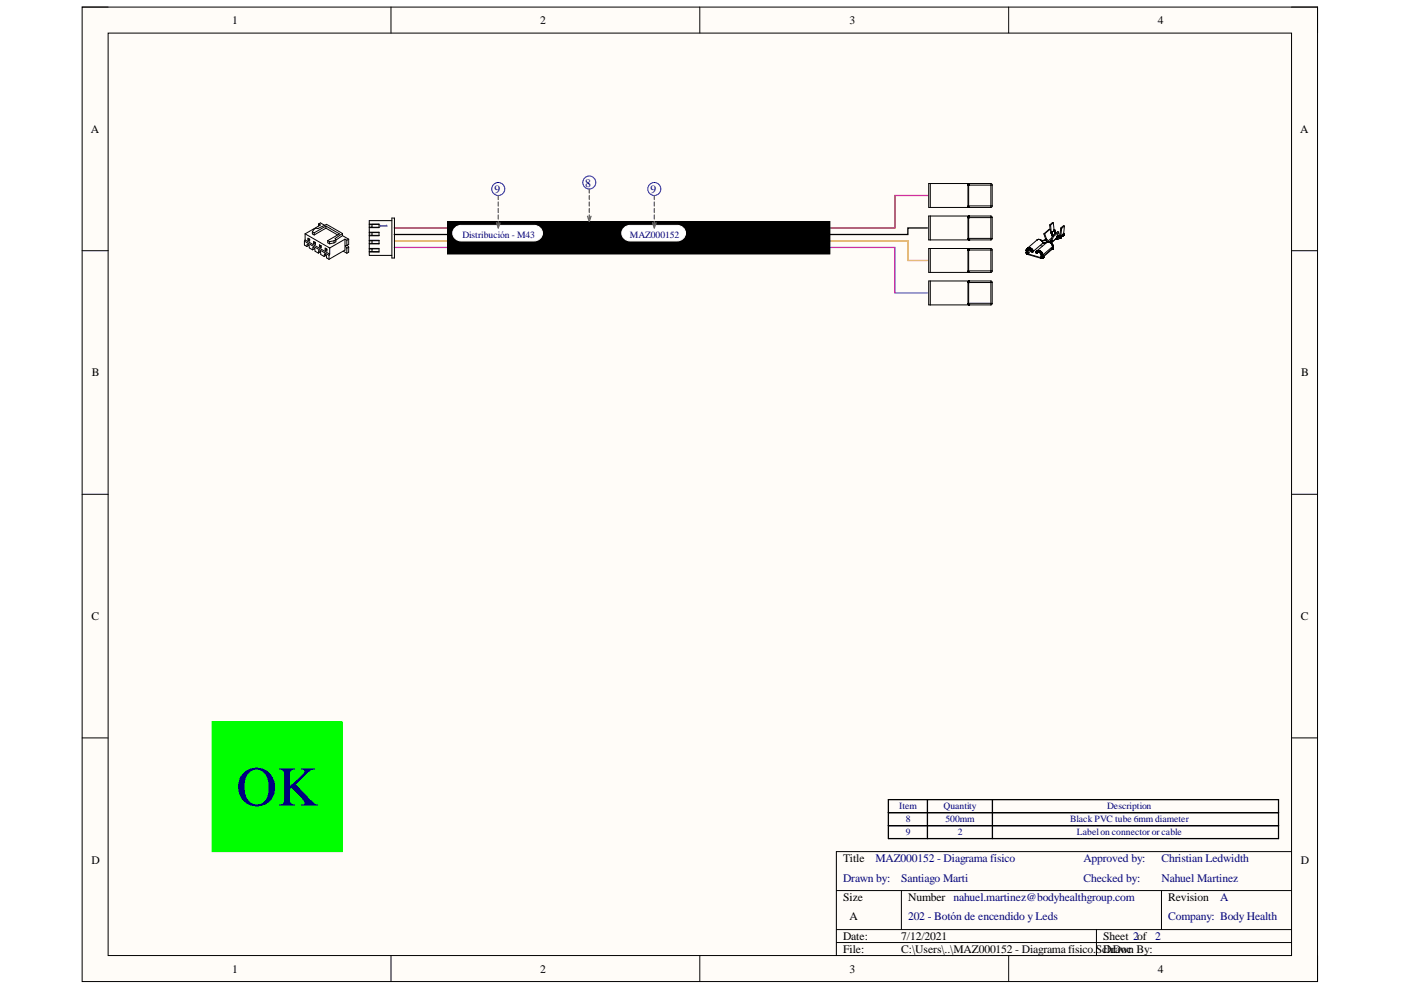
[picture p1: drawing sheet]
<svg xmlns="http://www.w3.org/2000/svg" width="297mm" height="210mm" viewBox="0 0 297 210" stroke-linecap="round" stroke-linejoin="round" font-family="sans-serif">
<path d="M17.4 1.5h261.9v206.6h-261.9z" fill-rule="evenodd" fill="#fffcf8"/>
<path d="M17.4 1.5h261.9v206.6h-261.9z" fill="none" stroke="#000" stroke-width=".21"/>
<path d="M22.9 7h250.9v195.6h-250.9z" fill-rule="evenodd" fill="#fffcf8"/>
<g fill="none" stroke="#000" stroke-width=".21">
<path d="M17.4 1.5h5.5M22.9 7h250.9v195.6h-250.9zM82.9 1.5v5.5M148.4 1.5v5.5M213.9 1.5v5.5M273.8 1.5h5.5v5.5M17.4 53.2h5.5M64.5 51.1l5.3 3M64.5 51.1v.9l.6 .3M64.7 49.6l5.2 3M64.7 49.6v1.3M64.7 50.9l5.2 3"/>
<path d="M64.7 50.9l-.2 .2M65.1 52.3v-.6l.4 .3 .1 .6 .7 .4M65.3 50.5l.4 .2v.4l-.4-.2zM65.5 52l-.4 .3M65.6 50.8l-.3 .1M65.6 50.8h.1M65.6 50.7v.1M66.2 49.1v.5l.4 .2M66.2 49.1l.4 .3M66.2 49.1l.4-.5 .4-.2 .4 .1 1.8-.9 3.4 1.9M66.5 51.2l.4 .2v.4l-.4-.2zM66.6 49.4v.4"/>
<path d="M66.7 52.7l.1 .6 .7 .4M66.7 52.7l-.3-.2-.1 .5M66.7 52.7l-.4 .3M66.8 51.5h.1M66.8 51.5l-.3 .1M66.8 51.4v.1M67.5 47.5l.4 .2-3.2 1.9M67.5 47.5l.4-.2 .9 .5M67.5 47.5v.4M67.7 51.9l.4 .2v.4l-.4-.2zM67.9 53.4l.1 .6 .7 .4M67.9 53.4l-.3-.2-.1 .5"/>
<path d="M67.9 53.4l-.4 .3M68 52.2h.1M68 52.2l-.3 .1M68 52.1v.1M68.7 54.4l.1-.5 .4 .2v.6l.6 .3M68.9 52.6l.4 .2v.4l-.4-.2zM69.1 48.4l2.5 1.4M69.1 48.4l-2.5 1.4M69.1 47.9l2.9 1.7-2.5 1.4M69.1 47.9l-2.5 1.5M69.1 47.9v.5M69.2 54.1l-.5 .3"/>
<path d="M69.2 52.9l-.3 .1M69.2 52.9h.1M69.2 52.8v.1M69.5 51v.5l.4 .2M69.5 51l.4 .2M69.8 54.1v.9M69.9 51.2v.5M69.9 53.9l-.1 .2M69.9 52.6v1.3M70.8 51.5l-.9 .2M70.8 51.1l-.9 .1M70.8 51.1v.4"/>
<path d="M71.2 50.8v.5l-.4 .2M71.2 50.8l-.4 .3M72.6 50l1.3 .7M72.6 50l-1.4 .9M72.6 49.5l-1.5 1.1 .1 .2M72.6 49.5v.5M72.8 53.2l.7 .5M73.1 50.7l.4 .2M73.1 50.7l-3.2 1.9M73.1 50.7v2.3l-3.3 2M73.5 50.9v1.1M73.5 52.6v1.1"/>
<path d="M73.5 52l-.3 .1 .3 .5M73.6 52l.3 .4M73.9 50.7l-.4 .2M73.9 50.7v1.1l-.4 .2M73.9 52.4v1.1l-.4 .2M73.9 52.4l-.4 .2M78.3 49.2h2.1v.8h-2.1M78.3 47.5h2.1v.8h-2.1M78.3 51h2.1v.7h-2.1M78.3 52.7h2.1v.7h-2.1M78.3 48.1h.6M78.3 47.6h.6"/>
<path d="M78.3 52.8h.6M78.3 51.1h.6M78.3 51.6h.6M78.3 53.3h2.1M78.3 49.9h.6M78.3 49.3h.6M80.4 47.6h-1.5v.6h1.5M80.4 49.3h-1.5v.6h1.5M80.4 51h-1.5v.6h1.5M80.4 52.8h-1.5v.5M83.1 46.2h.5v8.5h-.5zM83.1 46.8h-4.8v7.4h4.8"/>
<path d="M94.9 47h81.1v6.9h-81.1zM273.8 53.2h5.5M17.4 104.8h5.5M273.8 104.8h5.5M17.4 156.5h5.5M273.8 156.5h5.5M177.3 188.8h96.5M177.3 197.1h96.5M177.3 199.8h96.5M191.1 188.8v8.3M232.5 197.1v5.5M246.3 188.8v8.3"/>
<path d="M273.8 180.6h-96.5v22M82.9 202.6v5.5M148.4 202.6v5.5M213.9 202.6v5.5M279.3 202.6v5.5"/>
</g>
<path d="M196.6 41.4h-6.9v6.9h-106.1" fill="none" stroke="#f00" stroke-width=".27"/>
<path d="M196.6 48.3h-4.1v1.4h-108.9M188.4 169.5h82.7v8.3h-82.7zM188.4 172.3h82.7M188.4 175.1h82.7M196.6 169.5v8.3M210.4 169.5v8.3" fill="none" stroke="#000" stroke-width=".27"/>
<path d="M83.6 51.1h108.9v4.1h4.1" fill="none" stroke="#f90" stroke-width=".27"/>
<path d="M83.6 52.5h106.1v9.6h6.9" fill="none" stroke="#90f" stroke-width=".27"/>
<path d="M94.9 47h81.1v6.9h-81.1z" fill-rule="evenodd" fill="#000"/>
<path d="M132.4 48.3l.8-.5h.4h9.9a1.66 1.66 0 0 1 1.8 1.6 1.66 1.66 0 0 1-1.8 1.7h-9.9a1.64 1.64 0 0 1-1.6-1 1.64 1.64 0 0 1 .4-1.8z" fill="#fff"/>
<path d="M132.4 48.3l.8-.5h.4h9.9a1.66 1.66 0 0 1 1.8 1.6 1.66 1.66 0 0 1-1.8 1.7h-9.9a1.64 1.64 0 0 1-1.6-1 1.64 1.64 0 0 1 .4-1.8z" fill="none" stroke="#fff" stroke-width=".21"/>
<path d="M96.5 48.3l.8-.5h.5h15.4a1.66 1.66 0 0 1 1.8 1.6 1.66 1.66 0 0 1-1.8 1.7h-15.4a1.64 1.64 0 0 1-1.6-1 1.64 1.64 0 0 1 .3-1.8z" fill="#fff"/>
<path d="M96.5 48.3l.8-.5h.5h15.4a1.66 1.66 0 0 1 1.8 1.6 1.66 1.66 0 0 1-1.8 1.7h-15.4a1.64 1.64 0 0 1-1.6-1 1.64 1.64 0 0 1 .3-1.8z" fill="none" stroke="#fff" stroke-width=".21"/>
<g fill="none" stroke="#00f" stroke-width=".21">
<circle cx="124.9" cy="38.7" r="1.38"/>
<circle cx="105.6" cy="40.1" r="1.38"/>
<circle cx="138.7" cy="40.1" r="1.38"/>
</g>
<g fill="none" stroke="#646464" stroke-width=".27">
<path d="M105.3 47.2l.3 1.1 .4-1.1M105.6 41.4v.9M105.6 42.8v.9M105.6 44.2v.9M105.6 45.6v.8M105.6 47v.8M124.6 45.9l.3 1.1 .4-1.1M124.9 40.1v.8M124.9 41.4v.9M124.9 42.8v.9M124.9 44.2v.9M124.9 45.6v.8"/>
<path d="M138.4 47.2l.3 1.1 .4-1.1M138.7 41.4v.9M138.7 42.8v.9M138.7 44.2v.9M138.7 45.6v.8M138.7 47v.8"/>
</g>
<path d="M45 153h27.6v27.6h-27.6z" fill-rule="evenodd" fill="#0f0"/>
<path d="M45 153h27.6v27.6h-27.6z" fill="none" stroke="#0f0" stroke-width=".21"/>
<g fill="none" stroke="#000" stroke-width=".21">
<path d="M197.2 38.9v5.1M205.2 39.3h.1M205.2 39.2h.1M205.2 39.2h.2M205.2 39.3h5.2M205.2 39.1h.1M205.3 39.1h.1M205.3 39.1v4.7l.1-.1M205.3 39.3h.1M205.3 39h.1M205.4 39.1v4.9M205.4 39v.1"/>
<path d="M205.4 38.9l-.1 .1M205.4 39l-.1 .1M205.4 38.9v.1M205.5 38.9l-.1 .2M210.1 38.9l.3 .3v4.5l-.3 .3M210.1 38.9h-13.2v5.1h13.2M210.1 38.9v5.1M197.2 45.8v5.1M197.2 52.7v5.1M197.2 59.6v5M205.2 46.1h.1M205.2 46.1h.2"/>
<path d="M205.2 53h.1M205.2 53h.2M205.2 59.9h.1M205.2 59.9h.2M205.2 43.7h5.2M205.2 53h5.2M205.2 50.5h5.2M205.2 46.1h5.2M205.2 57.4h5.2M205.2 59.9h5.2M205.2 46h.1M205.2 52.9h.1"/>
<path d="M205.2 59.8h.1M205.2 43.8l.2 .1M205.3 52.9h.1M205.3 59.8h.1M205.3 52.9h-.1M205.3 59.8h-.1M205.3 46h.1M205.3 45.9v4.8M205.3 52.8v4.8l.1 .1M205.3 59.7v4.8M205.3 46.1h.1M205.3 53h.1"/>
<path d="M205.3 59.9h.1M205.3 43.9h.1M205.3 45.9h.1M205.3 50.8h.1M205.3 52.8h.1M205.3 57.7h.1M205.3 59.7h.1M205.3 45.9v.1M205.3 52.7v.1M205.3 59.6h.1M205.3 59.6v.1M205.4 43.9v.1"/>
<path d="M205.4 50.8h.1M205.4 57.7h.1M205.4 50.6h-.2l.3 .3M205.4 57.4l-.1 .2M205.4 44h.1M205.4 50.8l.1 .1M205.4 46v4.8M205.4 52.9v4.8M205.4 43.8l.1 .2M205.4 57.6v.1M205.4 52.7h.1M205.4 50.7l.1 .2"/>
<path d="M205.4 45.8h.1M205.4 59.6h.1M205.4 43.9h.1M205.4 52.8v.1M205.4 59.7h.1M205.4 57.7l.1 .1M205.4 50.9h.1M205.4 59.6v4.8l.1 .2M205.4 45.9v.1M205.4 52.8h.1M205.4 45.9h.1M205.4 52.7l-.1 .1"/>
<path d="M205.5 45.8l-.2 .1M205.5 44h.1M205.5 50.9h.1M205.5 52.7l-.1 .1M205.5 45.8h.1M205.5 52.7h.1M205.5 52.7h-.1M205.5 59.6h-.1M205.5 45.8h-.1M210.1 45.8l.3 .3v4.5l-.3 .3M210.1 52.7l.3 .3v4.5l-.3 .3M210.1 59.6l.3 .3v4.5l-.3 .2"/>
<path d="M210.1 45.8h-13.2v5.1h13.2M210.1 52.7h-13.2v5.1h13.2M210.1 59.6h-13.2v5h13.2M210.1 45.8v5.1M210.1 52.7v5.1M210.1 59.6v5M217.6 53.5h.1M217.6 53.6h.1M217.6 53.2v.5M217.6 53.1h.1M217.6 53.7h.1M217.6 53h.1"/>
<path d="M217.6 53v.1M217.6 53.7l.1 .1M217.6 52.9h.1M217.7 52.9h.1M217.7 52.9l-.1 .1M217.7 53.8h.1M217.7 53.8v.1M217.7 52.9h-.1M217.7 53.5h.1M217.7 53.6h.1M217.7 53.1h.1M217.7 52.8l-.1 .2"/>
<path d="M217.7 53.7h.1M217.7 52.8h.1M217.7 52.8v.1M217.7 53.1v.1M217.7 53.9h.1M217.7 53h.1M217.7 53.7l.1 .1M217.8 52.7h.1M217.8 53.9h.1M217.8 53h.1M217.8 52.8h.1M217.8 52.7l-.1 .1"/>
<path d="M217.8 53l-.1 .1M217.8 53.7l.1 .1M217.8 53.8h.1M217.8 53h-.1M217.8 52.8h-.1M217.8 52.6h.1M217.8 52.9h.1M217.8 52.6v.1M217.8 53.9l.1 .1M217.9 53.9h.1M217.9 53.9v.1M217.9 52.9h.1"/>
<path d="M217.9 52.6h.1M217.9 52.7h.1M217.9 52.6l-.1 .1M217.9 53.8h.1M217.9 53.8l2.7 .8M217.9 53.9l2.7 .8M217.9 52.9l-.1 .1M217.9 52.6h-.1M217.9 52.9l.6 .1M218 52.7h.1M218 52.9h.1M218 52.6h.1"/>
<path d="M218 52.6h.4M218 52.7l-.2 .1M218 52.8v.1M218 52.5l-.2 .1M218 52.5h.1M218.1 52.7h.1M218.1 52.5h.1M218.1 52.7l.2 .1M218.2 52.7h.1M218.2 52.8l-.5 .4v.5M218.2 52.8v.1M218.2 52.5h.1"/>
<path d="M218.2 52.7l.1 .1M218.3 52.5h.1M218.3 52.5v.1M218.3 52.8l.2 .1M218.3 52.8h.1M218.4 52.8l.1 .1M218.4 52.6h.1M218.4 52.9v.1M218.4 52.8h.1M218.4 53h.1M218.4 53l-.7 .6M218.5 52.6l.1 .1"/>
<path d="M218.5 53h.1M218.5 53l.1 .2M218.5 52.9l.2 .2M218.5 52.9h.1M218.6 53.1h.1M218.6 52.9h.1M218.6 52.7l.4 .3M218.6 53h.1M218.6 52.7h.1M218.6 53.2h.1M218.6 53.2l-.7 .6M218.6 53.2l.1 .1"/>
<path d="M218.7 53h.1M218.7 53.2v.1M218.7 53v.1M218.7 53.1h.1M218.7 52.7v.1M218.7 53.3v.1M218.7 53.1l.1 .2M218.7 53.3l.1 .1M218.7 53.4h.2M218.7 52.8h.1M218.7 53.4h.1M218.8 52.8h.1"/>
<path d="M218.8 53.2h.1M218.8 52.8v.1M218.8 53.3l.1 .1M218.8 53.3l.1 .2M218.8 52.9h.1M218.9 52.9h.1M218.9 52.9v.1M218.9 53.5h.1M219 53v.2M219 53v.1M219 53.4h-.1M219 53.1h.1"/>
<path d="M219 53.1v.1M219 53.2l.1 .1M219 53.2l.1 .2M219.1 53.3v.1M219.1 53.3l-.2 .1M219.6 53.5h.1M219.7 53.5h.1M219.7 53.5h-.1M219.7 53.4l-.1 .1M219.7 53.4h.1M219.7 53.3h.1M219.7 53.4v.1"/>
<path d="M219.8 53.3h.1M219.8 53.3h-.1M219.8 53.4h.1M219.8 53.6h.1M219.8 53.3l-.1 .1M219.8 53.2h.1M219.8 53.2v.1M219.8 53.4h-.1M219.8 53.3v.1M219.8 53.5h.1M219.8 53.5v.1M219.9 53.3h.1"/>
<path d="M219.9 53.2h.1M219.9 50.9h.1M219.9 53.2h-.1M219.9 50.9l-2.1 1.7M219.9 53.3h-.1M219.9 53.5h-.1M219.9 50.8v.1M219.9 53.4h.4M220 53.3h.1M220 53.4l-.1 .1M220 53.1h.1M220 50.8h-.1"/>
<path d="M220 53.1l-.1 .1M220 53.4l-.4 .2M220 53.1h.4M220 53.3h-.2M220 53.4h.1M220.1 50.8h-.1M220.1 50.8h.1M220.1 53.3h.1M220.1 53.1h.1M220.1 53.3h-.1M220.1 53.3h.2M220.2 53.3h.1"/>
<path d="M220.2 53.4h.1M220.2 53.1h.1M220.2 53.4l.4 .3M220.2 53.3l.1 .1M220.3 53.1h.1M220.3 53.3h.1M220.3 50.8h.1M220.3 53.4h.1M220.3 53.1l.2 .1M220.3 53.4h.2M220.4 50.8h.1M220.4 53.4h.1"/>
<path d="M220.4 53.2h.2M220.5 50.8h-.5M220.5 50.8l.1 .1M220.5 50.8l.2 .1M220.5 53.4l.3 .4M220.5 53.4v.1M220.5 52.1l.5 .1M220.5 53.2l.5 .6M220.5 53.5h.1M220.6 53.6h.1M220.6 53.2v.1M220.6 53.7l.1 .1"/>
<path d="M220.6 53.7l.2 .3M220.6 53.7h.1M220.6 50.9l.3 .2M220.7 53.3h.1M220.7 53.6h.1M220.7 50.9h.1M220.7 53.8h.1M220.8 53.7v.1M220.8 54h.1M220.8 53.7h.1M220.8 51h.1M220.8 53.4h.1"/>
<path d="M220.8 53.8h.1M220.8 53.8v.1M220.8 53.9l.1 .1zM220.9 51.1h.1M220.9 51.1v.1M220.9 53.5h.1M220.9 53.6h.1M220.9 53.5v.1M221 51.2l.1 .3M221 51.2v.1M221 53.7l.1 .1M221 51.3h.1"/>
<path d="M221.1 53.8v.2M221.1 53.8v.1M221.1 53.9h.1M221.1 53.9v.1M221.1 51.5v.1M221.1 51.5l-2 1.8M221.1 51.5h.1M221.1 51.6l-.1 .1M221.1 51.6h.1M221.3 49.6l.4 1M221.5 49.6l.4 1.1M221.5 49.6h-.2"/>
<path d="M221.6 50.9l-.8 .1M221.6 50.9h.1M221.6 50.9h.2M221.7 50.8l-.1 .1M221.7 50.8h.1M221.7 50.6h.1M221.7 50.6l-.1 .2M221.7 50.6l.2 .1M221.7 50.7h.1M221.8 51.5l-.7 .1M221.8 50.9l-.9 .2 .1 .2M221.8 50.9h.1"/>
<path d="M221.9 50.9h.1M221.9 50.7h.1M221.9 50.7l.2 .5M221.9 50.8h.1M221.9 51.3l-.1 .1M221.9 50.7v.2M221.9 50.9h-.1M221.9 51.5l-2.1 1.7M221.9 51.4h.1M221.9 51.4v.1M222 51.4h-.1M222 51.4h.1"/>
<path d="M222 51.4h.5M222 51.2h.1M222.1 51.2h.1M222.1 51.2v.1M222.1 51.2l-1 .3M222.1 51.3h.1M222.1 51.3l-.1 .1M222.3 51.3h.1M222.4 51.4h.1M222.5 51.4l.2 .1M222.5 47.7h.2M222.5 47.7l.2 1"/>
<path d="M222.6 51.4h.1M222.6 48.6l-1.3 1M222.6 48.6l.4 1.3M222.6 48.6l-1.1 1M222.6 51.3h.1M222.6 51.5l.3 .1M222.7 51.2l-.1 .2M222.7 51.2h.1M222.7 51.2l.1 .4M222.7 51.2h.2M222.7 51.1h.1M222.7 51.1v.1"/>
<path d="M222.7 51.5h.1M222.7 47.7l.2 1.7M222.8 51.1h.1M222.8 51l-.1 .1M222.8 51h.1M222.8 50.9v.1M222.8 50.9h.1M222.8 51.6h.1M222.8 50.9l.2 .1-.1 .2M222.8 51.6l.1 .1M222.9 51.6h.1M222.9 51.6v.1"/>
<path d="M222.9 51.3v.2M222.9 51.7h.1M222.9 51.2v.1M222.9 51.2h.1M222.9 49.3h.1M222.9 49.4h.1M222.9 49.2h.1M222.9 51.7l.3 .5M222.9 49.2v.3M222.9 49.5l.1 .2M222.9 51.5l.2 .2M222.9 49.5h.1"/>
<path d="M222.9 49.6h.1M222.9 51.1v.1M223 49.6h.1M223 49.7h.1M223 51.8h.1M223 49.7v.1M223 49.8h.1M223 51h.1M223 51.8v.1M223 49.8l.1 .2M223 50.4l-.9 .8M223 49.9l.1 .3"/>
<path d="M223 49.9l.1 .1M223 49.9h.1M223 51.9h.1M223.1 50h.1M223.1 52.8h.1M223.1 52.8l-2.1 1.8M223.1 52v.1M223.1 51.7l.1 .1M223.1 49.9v.1M223.1 51.8l.2 .2-.1 .6M223.1 52.1v.7M223.1 52.7h.1"/>
<path d="M223.1 52.7v.1M223.2 52.4h.1M223.2 52.3h.1M223.2 52.3l-2.1 1.8M223.2 50l.2 .2M223.2 50l-.4 .9M223.2 52.2v.1M223.2 52.7h.1M223.2 52.6l-2.1 1.8M223.2 52.6l-.1 .2M223.2 52.5h.1M223.2 52.2h.1"/>
<path d="M223.2 52.5v.1M223.2 52.1v.1M223.2 52.3v.1M223.3 52.1h.1M223.3 52.1l-.1 .1M223.3 47.2h-.2l-.6 .5M223.3 47.2l.2 1.7M223.3 47.2l-.6 .5M223.4 50.2l-.5 1.1M223.5 48.8h.1M223.5 48.9h.1M223.5 48.7v.2"/>
<path d="M223.5 48.9v.2M223.5 48.9l-.6 .5M223.5 49h.1M223.5 49.1h.1M223.5 49.1l.1 .2M223.6 49.2h.1M223.6 49.2v.1M223.6 49.3v.1M223.6 49.3l.1 .1M223.6 49.3h.1M223.7 49.4h.1M223.7 49.4v.1"/>
<path d="M223.7 49.5h.1M223.8 50.7l-.9 .8M223.8 50.7h.1M223.9 50.6h.1M223.9 50.6l-.1 .1M223.9 50.6l-1 .8M223.9 50.5v.1M224 50.5h-.1M224 50.5l-.1 .1M224 50.3h.1M224 50.2l.1 .1M224.1 50.2h.1"/>
<path d="M224.1 50.2l-.2 .4M224.1 50.2l-.1 .1M224.1 50.5h-.1M224.1 50.3h.1M224.1 50.4h.1M224.2 50.4l-.1 .1M224.2 50.4h-.1M224.2 50.4h.1M224.3 50.4h-.1M224.3 49.9l.1 .1M224.3 50.2l-.1 .1M224.3 49.9h.1"/>
<path d="M224.3 49.6l.5 .1M224.3 50h.1M224.3 50.3h.1M224.4 50h.1M224.4 50h.4M224.4 50.3l-.1 .1M224.5 50h.1M224.5 49.2l-.4 1M224.5 49.2l-1.1 1M224.5 49.2l-.2-.1-1.1 .9M224.5 50.2l-.1 .1M224.5 50.2h-.5"/>
<path d="M224.5 50.2h.2M224.6 50h.1M224.6 50.2h-.1M224.6 50.2h.1M224.7 50.1l-.1 .1M224.7 50h.1M224.7 50.5l-.9 .2M224.7 50.5h.1M224.7 50l-.1 .2M224.7 50v.1M224.7 50.1h.1M224.7 50.2h.1"/>
<path d="M224.7 50h.2M224.8 50.4h.1M224.8 50.4l-.1 .1M224.8 50.2h-.1M224.8 50h.1M224.8 50.2h.1M224.8 50.3v.1M224.8 50.3h.1M224.9 50.3h.1M224.9 50.2h.1M224.9 50.2v.1M224.9 48.4h.2"/>
<path d="M224.9 48.4l-.2 1.5M224.9 50.1h.1M224.9 50.1l-.1 .2M224.9 50.1l-.8 .2M224.9 50h.1M224.9 50v.2M225.1 48.4l-.2 1.6M225.2 50l-.5 .5M225.3 50h.1M225.3 49.9v.1M225.4 49.9h.1M225.4 49.9h-.1"/>
<path d="M225.4 49.8h.1M225.4 49.8v.1M225.4 49.7h.1M225.4 49.7v.1M225.5 49.7h.1M225.5 49.6h.1M225.5 49.6v.1M225.7 47.9l-.2-.1-.6 .6M225.7 47.9l-.2 1.6-.6 .5M225.7 47.9l-.6 .5M205.2 64.3h5.2M205.2 64.4h.1"/>
<path d="M205.3 64.5l.1 .1M205.3 64.5v.1M205.3 64.6h.1M205.4 64.6h.1M205.4 64.3l-.2 .1M205.4 64.5v.1"/>
</g>
<text font-size="11.9" fill="#000080" x="50.1" y="170.8">OK</text>
<text font-size="2.8" x="217.3" y="56.6">COCon?B</text>
<g font-size="2.5">
<text x="49.2" y="5.1">1</text>
<text x="114.5" y="5.1">2</text>
<text x="180.1" y="5.1">3</text>
<text x="245.5" y="5.1">4</text>
<text x="19.3" y="28.1">A</text>
<text x="275.7" y="28.1">A</text>
<text x="19.5" y="79.8">B</text>
<text x="275.9" y="79.8">B</text>
<text x="19.4" y="131.5">C</text>
<text x="275.8" y="131.5">C</text>
<text x="19.4" y="183.1">D</text>
<text x="178.7" y="182.8">Title</text>
<text x="275.8" y="183.1">D</text>
<text x="178.7" y="191">Size</text>
<text x="192.5" y="191">Number nahuel.martinez@bodyhealthgroup.com</text>
<text x="247.7" y="191">Revision</text>
<text x="180.1" y="195.2">A</text>
<text x="178.7" y="199.3">Date:</text>
<text x="178.7" y="202.1">File:</text>
<text x="191.1" y="199.3">7/12/2021</text>
<text x="191.1" y="202.1">C:\Users\..\MAZ000152 - Diagrama físico.ScDrawn By:</text>
<text x="233.9" y="199.3">Sheet 2of 2</text>
<text x="234.8" y="202.1">hDoc</text>
<text x="49.2" y="206.2">1</text>
<text x="114.5" y="206.2">2</text>
<text x="180.1" y="206.2">3</text>
<text x="245.5" y="206.2">4</text>
</g>
<g font-size="2.5" fill="#000080">
<text x="104.8" y="40.9">9</text>
<text x="124.1" y="39.6">8</text>
<text x="137.9" y="40.9">9</text>
<text x="80.5" y="47.3" transform="rotate(90 80.5 47.3)">1</text>
<text x="185.6" y="182.8">MAZ000152 - Diagrama físico</text>
<text x="229.8" y="182.8">Approved by:</text>
<text x="246.2" y="182.8">Christian Ledwidth</text>
<text x="178.7" y="187">Drawn by:</text>
<text x="191.1" y="187">Santiago Marti</text>
<text x="229.8" y="187">Checked by:</text>
<text x="246.2" y="187">Nahuel Martinez</text>
<text x="258.7" y="191">A</text>
<text x="192.5" y="195.2">202 - Botón de encendido y Leds</text>
<text x="247.7" y="195.2">Company: Body Health</text>
</g>
<g font-size="2" fill="#000080">
<text x="98" y="50.4">Distribución - M43</text>
<text x="133.6" y="50.4">MAZ000152</text>
<text x="190.7" y="171.6">Item</text>
<text x="200.1" y="171.6">Quantity</text>
<text x="234.7" y="171.6">Description</text>
<text x="192" y="177.1">9</text>
<text x="192" y="174.4">8</text>
<text x="200.5" y="174.4">500mm</text>
<text x="203.1" y="177.1">2</text>
<text x="226.9" y="174.4">Black PVC tube 6mm diameter</text>
<text x="228.3" y="177.1">Labelon connector or cable</text>
</g>
</svg>
